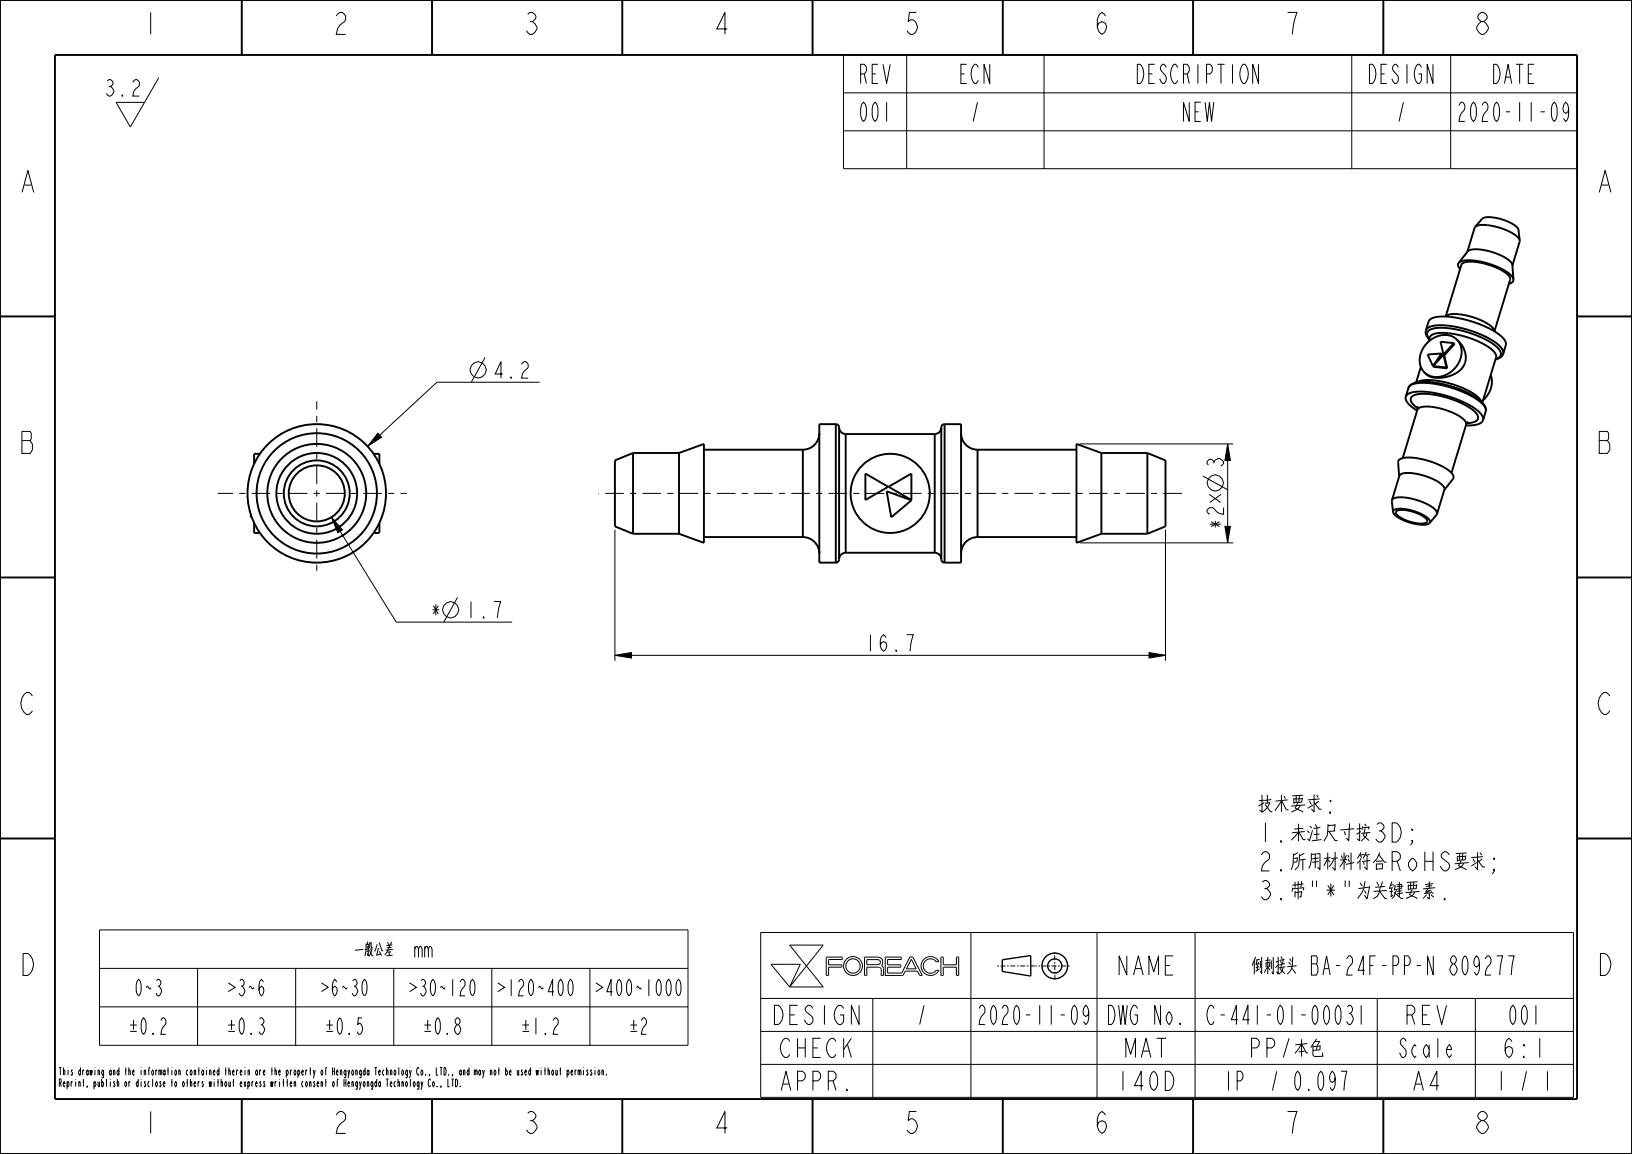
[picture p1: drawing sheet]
<svg xmlns="http://www.w3.org/2000/svg" width="297mm" height="210mm" viewBox="0 0 297 210" stroke-linecap="round" stroke-linejoin="round" font-family="sans-serif">
<g fill="none" stroke="#000" stroke-width=".18">
<path d="M19.5 14.7l.3-.2a.69 .69 0 0 1 .8 .7l-.5 .5a.9 .9 0 0 1 .6 1 .9 .9 0 0 1-.9 .8l-.4-.5M19.8 15.7h.3M21.1 18.6h5.2l-2.6 4.5zM22.2 17.2l.2 .3h-.2zM24.2 15l.4-.5h.3l.5 .5a1.16 1.16 0 0 1-.8 1.2l-.3 .5-.1 .8h1.2M28.9 14.1l-2.6 4.5M153.5 10h133.5v20.7h-133.5zM153.5 16.9h133.5M165 10v20.7M190 10v20.7M207 11.7a.96 .96 0 0 1 1 .9 2.6 2.6 0 0 1-.5 2.6h-.5zM229 11.7v3.5l-1-3.5v3.5"/>
<path d="M246 10v20.7M264 10v20.7M265.5 19.2l.4-.6h.3a1.25 1.25 0 0 1-.3 2l-.2 .6-.2 .9h1.1M285.5 19.8l-.2 .6-.3 .2a1.24 1.24 0 0 1 0-2 2.91 2.91 0 0 1 0 3.5l-.4-.6M153.5 23.8h133.5M68.8 78.8l.6 .8-2.5 1.6zM88.3 65.1l-2.5 4.5M98.2 69.6h-18.7l-12.6 11.6M60.3 94.1l2 2.3-.8 .5zM60.3 94.1l11.8 19.1h21.1M111.9 96.4v23.9M196.5 98.8h27.9"/>
<path d="M196.5 80.8h27.9M212.1 96.4v23.9M218.9 86.6l4.5 2.5M222.9 95.8h1l-.5 3zM223.4 80.8l.5 3h-1zM223.4 80.8v18M83.3 108.7l-2.5 4.5M111.9 119.3l3-.5v1zM111.9 119.3h100.2M165 115.5h1.2l-.3 1-.3 2M209.1 118.8l3 .5-3 .5zM18.1 169.2h107.1v21h-107.1z"/>
<path d="M18.1 176.2h107.1M36 176.2v14M53.8 176.2v14M71.7 176.2v14M75.5 172.7l.2-.5h.2l.3 .5v1.5M89.5 176.2v14M107.4 176.2v14M138.4 169.7h147.9v30h-147.9zM140.3 175.5h5.3l-1.9 4.1zM143.7 172h6.1l-3 3.8zM146.8 175.8l3 3.8h-6.1M146.8 175.8l-3.1 3.8"/>
<path d="M150.8 177.5v-1.5h2.4v-.4h-2.4v-1h2.4l.1-.4h-2.9v3.3h.4M157.8 174.6l2.1 .1 .3 .1v.4l-.4 .3h-2zM157.8 177.5v-1.5h1.9l.4 .1 .2 .2 .1 1.2h.4M160.8 177.5v-1.3l-.4-.5 .2-.6-.2-.7-.7-.2h-2.3l-.1 3.3h.5M164.3 177.5h.1M165.9 174.6l.8 1.7h-1.7zM166.1 174.2h-.5l-1.5 2.9h-2.6v-1.1h2.4v-.4h-2.4v-1h2.5v-.4h-2.9v3.3h3.2M166.1 174.2h.1M166.1 174.2l1.7 3.3h-.4l-.4-.8h-2.3l-.4 .8M170.4 175l-.7-.5h-.8l-.6 .5-.3 .8 .3 .8 .6 .4h.8l.7-.4M170.4 176.6h.1M170.4 175h.1"/>
<path d="M170.4 176.6h.4M170.4 175h.5l-.4-.5-.5-.3-.7-.1-.7 .1-.5 .4-.3 .5-.2 .5 .1 .7 .5 .8 1 .4 1-.2 .7-.7M170.8 176.6h.1M171.2 174.2h.5v1.4h2.4v-1.4h.4v3.3h-.4v-1.5h-2.4v1.5h-.5zM176.7 169.7v30M199.6 169.7v30M217.5 169.7v30M18.1 183.2h107.1M50.7 195.1h.3l-.1-.4a.68 .68 0 0 0 0 1l.1-.3M52.1 195.1l.2-.4a.58 .58 0 0 1-.1 1l-.1-.4M52.1 194.7v1.4M52.8 197.2h.3l-.1-.4a.68 .68 0 0 0 0 1l.1-.3"/>
<path d="M52.8 194.7v1M53.1 194.8l-.2-.1-.1 .3M53.5 197.1l.2-.3 .1 1M53.5 196.8v1M53.7 194.7a.68 .68 0 0 1 0 1 .68 .68 0 0 1 0-1zM54.2 195.1l.2-.4a.58 .58 0 0 1-.1 1l-.1-.4M54.2 194.7v1.4M54.9 195.1h.3l-.1-.4a.68 .68 0 0 0 0 1l.1-.3M55.2 196.9l-.1-.1a.68 .68 0 0 0 0 1l.1-.2M55.6 194.7v1M55.8 196.8a.68 .68 0 0 1 0 1 .68 .68 0 0 1 0-1zM55.9 194.8l-.2-.1-.1 .3"/>
<path d="M56.3 197.1l.2-.3 .1 1M56.3 194.8h.3M56.3 196.8v1M56.5 194.3v1.4M57 194.7l.2 .8-.2 .6M57.3 196.9l-.1-.1-.1 .1a.52 .52 0 0 1 0 .9l-.1-.3M57.4 194.7l-.2 .8M57.7 197.2h.3l-.1-.4a.68 .68 0 0 0 0 1l.1-.3M58.4 197.1l.2-.3 .1 1M58.4 196.8v1M58.6 194.7a.68 .68 0 0 1 0 1 .68 .68 0 0 1 0-1zM59.1 196.9h.3"/>
<path d="M59.2 194.8h.2M59.3 196.4v1.4M59.5 194.4l-.1-.1-.1 .2v1.2M60.7 196.8a.68 .68 0 0 1 0 1 .68 .68 0 0 1 0-1zM61.3 196.9h.2M61.6 196.5l-.1-.1-.1 .2v1.2M81.5 196.4v1.4h.4M82.4 196.4v1.4M82.9 196.4h.2a1.23 1.23 0 0 1 0 1.4h-.2zM83.7 197.6l.1 .2zM101.8 194.8h.3M102 194.3v1.4"/>
<path d="M103.2 195.1l.2-.4a.58 .58 0 0 1-.1 1l-.1-.4M103.2 194.7v1.4M103.9 195.1h.3l-.1-.4a.68 .68 0 0 0 0 1l.1-.3M104.6 194.7v1M104.9 194.8l-.2-.1-.1 .3M105.2 195l.2-.3 .1 1M105.2 194.7v1M105.5 195l.2-.3v1M106.2 194.3v.1M106.2 194.7v1M107 194.8l-.1-.1-.1 .1a.52 .52 0 0 1 0 .9l-.1-.3M107.7 194.8l-.1-.1-.1 .1a.52 .52 0 0 1 0 .9l-.1-.3"/>
<path d="M108.3 194.3v.1M108.3 194.7v1M109 194.7a.68 .68 0 0 1 0 1 .68 .68 0 0 1 0-1zM109.5 195l.2-.3 .1 1M109.5 194.7v1M110.3 195.5l.1 .2zM138.4 181.7h147.9M138.4 187.7h147.9M138.4 193.7h147.9M158.8 181.7v18M178.2 183.5l.4-.6h.2a1.25 1.25 0 0 1-.2 2.1l-.3 .6-.1 .8h1M198.1 184.1l-.1 .6-.4 .3a1.24 1.24 0 0 1 0-2.1 2.91 2.91 0 0 1 0 3.5l-.4-.5"/>
<path d="M220.9 183.5l-.4-.6a.98 .98 0 0 0-.7 .9 2.6 2.6 0 0 0 .5 2.6h.2l.4-.5M247.7 182.9v3.5M250.6 181.7v18M268.5 181.7v18"/>
<circle cx="87" cy="67.3" r="1.47"/>
<circle cx="221.2" cy="87.9" r="1.47"/>
<circle cx="82" cy="111" r="1.47"/>
<circle cx="155.2" cy="175.8" r="1.31"/>
<circle cx="155.2" cy="175.8" r="1.71"/>
</g>
<path d="M60.3 94.1l2 2.3-.8 .5zM68.8 78.8l.6 .8-2.5 1.6zM223.4 80.8l.5 3h-1zM222.9 95.8h1l-.5 3zM111.9 119.3l3-.5v1zM209.1 118.8l3 .5-3 .5z" fill="#000"/>
<g fill="none" stroke="#000" stroke-width=".35">
<path d="M0 0h297v210h-297zM10 10h277v190h-277zM44 .1v10M78.6 .1v10M113.2 .1v10M147.9 .1v10M182.5 .1v10M217.1 .1v10M251.7 .1v10M0 57.6h10M265.5 47.9l1.6-2.1a3.7 3.7 0 0 1 3.1-.3 8.6 8.6 0 0 1 4.9 2.4l.3 3M265.5 47.9a3.8 3.8 0 0 1 3-.5 12.3 12.3 0 0 1 6.6 2.9l.3 .6"/>
<path d="M265.5 47.9a.82 .82 0 0 0 .2 1.1M268.4 41.3l-1.4 4.5M268.4 41.3l1.3-1.5a4.7 4.7 0 0 1 3.8 .2 4.3 4.3 0 0 1 2.8 1.8l.3 2M268.4 41.3a5 5 0 0 1 4.1 0 7 7 0 0 1 4 2.3l.1 .2M275.4 50.9a.85 .85 0 0 1-.8 .7M276.6 43.8l-1.4 4.5M287 57.6h10M149.1 78.8a3 3 0 0 1-3 3M152.1 77.2a.6 .6 0 0 1 .6 .6M152.1 77.2h-3v25.2h3M152.1 77.2v25.2M152.7 77.8a1.2 1.2 0 0 0 1.2 1.2"/>
<path d="M152.7 77.8v24M153.9 79v21.6M153.9 79h16.2M170.1 79v21.6M171.3 77.8a1.2 1.2 0 0 1-1.2 1.2M171.3 77.8v24M171.9 77.2h3v25.2h-3M171.9 77.2a.6 .6 0 0 0-.6 .6M171.9 77.2v25.2M174.9 78.8a3 3 0 0 0 3 3M255.8 72.2a2.07 2.07 0 0 0 1.2 1.9l.9 .6M255.8 72.2a2.21 2.21 0 0 1 2.2-.9 18.9 18.9 0 0 1 11.1 3.6 1.63 1.63 0 0 1 .8 1.6"/>
<path d="M256.3 70.6a2.16 2.16 0 0 1 2.1-1.1 18.1 18.1 0 0 1 11.2 3.6 1.8 1.8 0 0 1 .8 1.8M256.3 70.6a2.05 2.05 0 0 1 2-.9 18.7 18.7 0 0 1 11.4 3.7 1.54 1.54 0 0 1 .7 1.5M256.3 70.6l-.5 1.6M257.9 69.6a8.4 8.4 0 0 1 5.6 .1 11.1 11.1 0 0 1 6 3.2l.1 .2M257.9 73.9v.7M257.9 74.6l-2.6 8.8M257.9 74.6l.1-.1a2.91 2.91 0 0 1 2.7-.4 10.1 10.1 0 0 1 6 2.6l.1 .6M258 74.3l-.6-.5a1.09 1.09 0 0 1-.4-1.7 7.4 7.4 0 0 1 5-.1 13.1 13.1 0 0 1 6.7 3.3 .91 .91 0 0 1 .2 1 .91 .91 0 0 1-.9 .6l-1.1 .1M258.6 66.8l-.9 2.8M259.5 60.1a2.05 2.05 0 0 1 2-.9 18.7 18.7 0 0 1 11.4 3.7 1.54 1.54 0 0 1 .7 1.5M259.5 60.1l.5-1.6a2.21 2.21 0 0 1 2.2-.9 18.9 18.9 0 0 1 11.1 3.7 1.63 1.63 0 0 1 .7 1.5l-.4 1.6M259.5 60.1a1.71 1.71 0 0 0 .6 1.6"/>
<path d="M260 62.2l.2-.8a2.05 2.05 0 0 1 2.2-.8 15.9 15.9 0 0 1 9.4 3.3 1.29 1.29 0 0 1 .5 1.1l-2.5 8.3M260.1 61.7a1.01 1.01 0 0 1-.4-1.1 1.01 1.01 0 0 1 1-.8 16.1 16.1 0 0 1 9.2 1.8 5.5 5.5 0 0 1 3.3 2.7 1.04 1.04 0 0 1-1 1M260.8 66.6l.1 .2 2.5 .2M260.8 66.6l2.4 .3M260.9 66.7v.1M262.1 62.2l2.5 .2 .1 .2-1.9 2.1-.1-.2zM262.3 64.3l-2.5 .2 1 2.1M262.3 64.3l-1.5 2.3M262.3 64.3l.2 .2-.9 1.2M263.2 66.9l-.5-2.4 .1 .2 .6 2.3M263.2 66.9l.2 .1M264.6 62.4l-3.8 4.2"/>
<path d="M266.8 77.3l-2.7 8.8M267.2 76.7l-.4 .6M269.9 76.5a2.21 2.21 0 0 1-2.2 .9h-.9M270.4 74.9l-.5 1.6M271.9 60.3a4 4 0 0 0-2.7-2.1 9.1 9.1 0 0 0-5.8-.8l-.3 .2 2.8-9.4a2.13 2.13 0 0 1 2.3-.6 10.6 10.6 0 0 1 6.5 2.7l.1 .6-2.8 9.4M273.6 64.4a1.71 1.71 0 0 1-1.4 1M45.6 93.6v.5h.2M115.2 82.4l-3.3 1.4v12l3.3 1.3M115.2 82.4v14.7M115.2 97.1h8.4M115.2 82.4h8.4M123.6 82.4v14.7"/>
<path d="M123.6 82.4l4.5-1.6v18l-4.5-1.7M128.1 97.7h18M128.1 81.8h18M146.1 97.7a3 3 0 0 1 3 3M146.1 81.8v15.9M157.5 86.2l4.1 2.4-4.1 2.4zM161.4 89.4l4.5 1.6-3.7 3.1zM161.7 88.6l4.2-2.4v4.8zM177.9 97.7h18M177.9 81.8h18M177.9 97.7a3 3 0 0 0-3 3M177.9 81.8v15.9"/>
<path d="M200.4 82.4l-4.5-1.6v18l4.5-1.7M200.4 82.4v14.7M200.4 97.1h8.4M200.4 82.4h8.4M208.8 82.4l3.3 1.4v12l-3.3 1.3M208.8 82.4v14.7M253.3 91l1.4-4.4a1.72 1.72 0 0 1 1.7-.5 10.2 10.2 0 0 1 6.3 2.4l.2 .6-1.4 4.4M253.3 91l.2 2.2M253.3 91a1.72 1.72 0 0 1 1.8-.5 10.2 10.2 0 0 1 6.3 2.4l.1 .6M253.5 93.2v-.1a1.05 1.05 0 0 1 1.3-.5 8 8 0 0 1 5.4 2.1v.5M253.5 93.2a4.5 4.5 0 0 0 3.1 1.9 4.5 4.5 0 0 0 3.6 .1M254.1 93.1a4.6 4.6 0 0 1 3.8 .3 2.32 2.32 0 0 1 1.8 1.5 2.18 2.18 0 0 1-2.2 .3 5.2 5.2 0 0 1-3.5-1.9z"/>
<path d="M254.6 86.7l-.2-2.6a1.18 1.18 0 0 1 1.5-.8 12.8 12.8 0 0 1 8.3 2.9 .77 .77 0 0 1 .2 1l-1.6 2M261.5 93.5l-1.3 1.7M0 105.1h10M152.7 101.8a.6 .6 0 0 1-.6 .6M153.9 100.6a1.2 1.2 0 0 0-1.2 1.2M153.9 100.6h16.2M170.1 100.6a1.2 1.2 0 0 1 1.2 1.2M171.3 101.8a.6 .6 0 0 0 .6 .6M287 105.1h10M0 152.6h10M287 152.6h10M44 200.1v10"/>
<path d="M78.6 200.1v10M113.2 200.1v10M147.9 200.1v10M182.5 200.1v10M217.1 200.1v10M251.7 200.1v10"/>
<circle cx="57.6" cy="89.8" r="12.6"/>
<circle cx="57.6" cy="89.8" r="11"/>
<circle cx="57.6" cy="89.8" r="9"/>
<circle cx="57.6" cy="89.8" r="7.4"/>
<circle cx="57.6" cy="89.8" r="5.1"/>
<circle cx="57.6" cy="89.8" r="6"/>
</g>
<g fill="none" stroke="#000" stroke-width=".25">
<path d="M187.6 173.9v3.7l-5.2-.8v-2.1l5.2-.8"/>
<circle cx="192" cy="175.8" r="2.34"/>
<circle cx="192" cy="175.8" r="1.29"/>
</g>
<path d="M181.5 175.8h6.8M191.9 173.3l.1 5M194.6 175.8h-6.2" fill="none" stroke="#000" stroke-width=".18" stroke-dasharray=".3 .3 .9 .3" stroke-linecap="butt"/>
<!-- layer: 02___PRT_ALL_AXES -->
<path d="M215.1 89.8h-106.2" fill="none" stroke="#000" stroke-width=".18" stroke-dasharray="1.1 1.1 3.4 1.1" stroke-dashoffset="2.3" stroke-linecap="butt"/>
<g fill="none" stroke="#000" stroke-width=".35">
<path d="M265.1 61.8a4 4 0 0 1-1.1 5.9 3.7 3.7 0 0 1-4.8 .1M265.1 61.8a4.1 4.1 0 0 0-6 1.3 3.6 3.6 0 0 0 .1 4.7M265.1 61.8l.4 .3a3.5 3.5 0 0 1-.5 5.8l-.7 .3a5 5 0 0 1-4.8-.1l-.3-.3M271.3 68.2a4.3 4.3 0 0 1-1.4 4.6M46.2 95.1v1.9h1.1M47.3 82.6h-1.1v1.8M68 82.6h1v1.8M69 95.1v1.9h-1"/>
<circle cx="162" cy="89.8" r="7.2"/>
</g>
<path d="M57.6 89.8v14.7M57.6 89.8v-16.8M57.6 89.8h-18M57.6 89.8h16.4" fill="none" stroke="#000" stroke-width=".18" stroke-dasharray="1.1 1.1 3.4 1.1" stroke-dashoffset=".6" stroke-linecap="butt"/>
<g font-size="5.2">
<text x="26.1" y="6.3">1</text>
<text x="60.7" y="6.3">2</text>
<text x="95.4" y="6.3">3</text>
<text x="130" y="6.3">4</text>
<text x="164.6" y="6.3">5</text>
<text x="199.2" y="6.3">6</text>
<text x="233.9" y="6.3">7</text>
<text x="268.5" y="6.3">8</text>
<text x="3.8" y="35">A</text>
<text x="290.8" y="35">A</text>
<text x="3.8" y="82.5">B</text>
<text x="290.8" y="82.5">B</text>
<text x="3.8" y="130">C</text>
<text x="290.8" y="130">C</text>
<text x="3.8" y="177.5">D</text>
<text x="290.8" y="177.5">D</text>
<text x="26.1" y="206.3">1</text>
<text x="60.7" y="206.3">2</text>
<text x="95.4" y="206.3">3</text>
<text x="130" y="206.3">4</text>
<text x="164.6" y="206.3">5</text>
<text x="199.2" y="206.3">6</text>
<text x="233.9" y="206.3">7</text>
<text x="268.5" y="206.3">8</text>
</g>
<g font-size="4.6">
<text x="156.7" y="15.2">REV</text>
<text x="174.9" y="15.2">ECN</text>
<text x="208.6" y="15.2">DESCRIPTION</text>
<text x="249.9" y="15.2">DESIGN</text>
<text x="272.1" y="15.2">DATE</text>
<text x="156.7" y="22.1">001</text>
<text x="176.6" y="22.1">/</text>
<text x="215.4" y="22.1">NEW</text>
<text x="254.1" y="22.1">/</text>
<text x="267" y="22.1">2020-11-09</text>
<text x="228.8" y="148">技术要求:</text>
<text x="228.8" y="153.2">1.未注尺寸按3D;</text>
<text x="228.8" y="158.5">2.所用材料符合RoHS要求;</text>
<text x="228.8" y="163.7">3.带&quot;*&quot;为关键要素.</text>
<text x="204" y="177.4">NAME</text>
<text x="228.9" y="177.4">倒刺接头 BA-24F-PP-N 809277</text>
<text x="141.8" y="186.4">DESIGN</text>
<text x="166.9" y="186.4">/</text>
<text x="179.6" y="186.4">2020-11-09</text>
<text x="202.6" y="186.4">DWG No.</text>
<text x="222.1" y="186.4">C-441-01-00031</text>
<text x="256.2" y="186.4">REV</text>
<text x="274.9" y="186.4">001</text>
<text x="143" y="192.4">CHECK</text>
<text x="205.2" y="192.4">MAT</text>
<text x="227.6" y="192.4">PP /本色</text>
<text x="255.3" y="192.4">Scale</text>
<text x="274" y="192.4">6:1</text>
<text x="143" y="198.4">APPR.</text>
<text x="204" y="198.4">140D</text>
<text x="222.9" y="198.4">IP</text>
<text x="230.9" y="198.4">/</text>
<text x="236.1" y="198.4">0.097</text>
<text x="257.3" y="198.4">A4</text>
<text x="273.1" y="198.4">1 / 1</text>
</g>
<g font-size="3.9">
<text x="89.5" y="68.8">4.2</text>
<text x="222.7" y="85.4" transform="rotate(-90 222.7 85.4)">3</text>
<text x="222.7" y="96.6" transform="rotate(-90 222.7 96.6)">*2×</text>
<text x="78.1" y="112.5">*</text>
<text x="84.5" y="112.5">1.7</text>
<text x="157.2" y="118.5">16.7</text>
<text x="62.9" y="174.2">一般公差</text>
<text x="77.5" y="174.2">mm</text>
<text x="24.8" y="181.2">0~3</text>
<text x="41.2" y="181.2">＞3~6</text>
<text x="58.3" y="181.2">＞6~30</text>
<text x="74.7" y="181.2">＞30~120</text>
<text x="91.1" y="181.2">＞120~400</text>
<text x="109" y="181.2">＞400~1000</text>
<text x="23.4" y="188.2">±0.2</text>
<text x="41.2" y="188.2">±0.3</text>
<text x="59.1" y="188.2">±0.5</text>
<text x="76.9" y="188.2">±0.8</text>
<text x="94.8" y="188.2">±1.2</text>
<text x="114.1" y="188.2">±2</text>
</g>
<g font-size="1.8">
<text x="10.6" y="195.7">This drawing and the information contained therein are the property of</text>
<text x="10.6" y="197.8">Reprint, publish or disclose to others without express written consent of</text>
<text x="60.3" y="195.7">Hengyongda Technology Co., LTD., and may not be used without permission.</text>
<text x="62.4" y="197.8">Hengyongda Technology Co., LTD.</text>
</g>
</svg>
